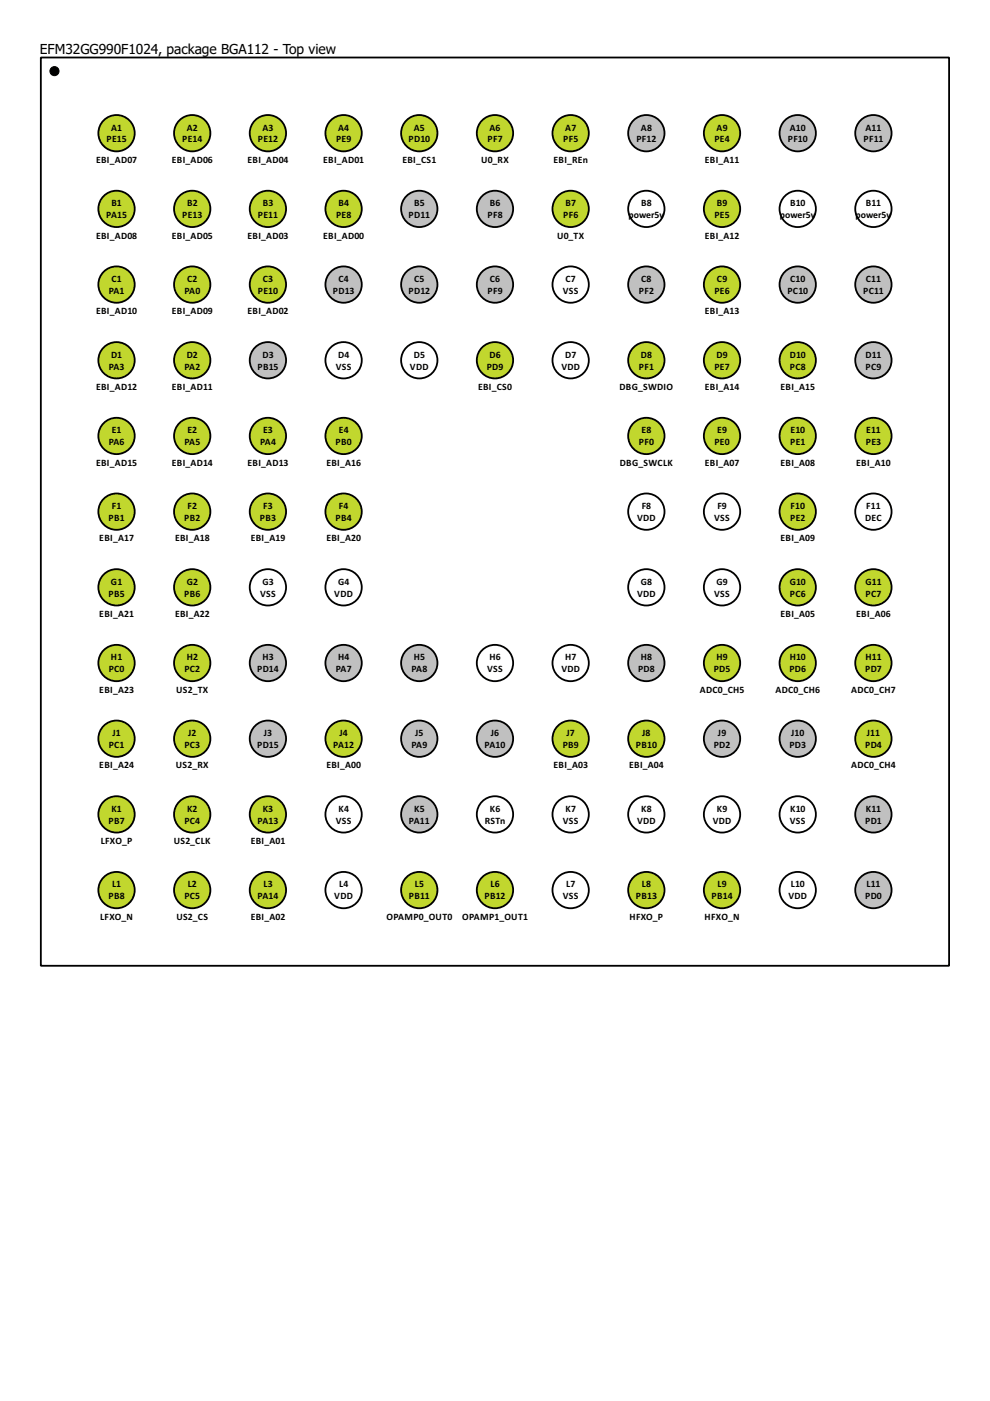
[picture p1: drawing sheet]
<svg xmlns="http://www.w3.org/2000/svg" width="210mm" height="297mm" viewBox="0 0 210 297" stroke-linecap="round" stroke-linejoin="round" font-family="sans-serif">
<path d="M8.7 12.2h192.5v192.6h-192.5z" fill="none" stroke="#000" stroke-width=".39"/>
<g fill="#c1d72e" stroke="#000" stroke-width=".39">
<circle cx="24.7" cy="28.2" r="3.9"/>
<circle cx="40.8" cy="28.2" r="3.9"/>
<circle cx="56.8" cy="28.2" r="3.9"/>
<circle cx="72.8" cy="28.2" r="3.9"/>
<circle cx="88.9" cy="28.2" r="3.9"/>
<circle cx="104.9" cy="28.2" r="3.9"/>
<circle cx="121" cy="28.2" r="3.9"/>
</g>
<circle cx="137" cy="28.2" r="3.9" fill="#c0c0c0" stroke="#000" stroke-width=".39"/>
<circle cx="153.1" cy="28.2" r="3.9" fill="#c1d72e" stroke="#000" stroke-width=".39"/>
<g fill="#c0c0c0" stroke="#000" stroke-width=".39">
<circle cx="169.1" cy="28.2" r="3.9"/>
<circle cx="185.2" cy="28.2" r="3.9"/>
</g>
<g fill="#c1d72e" stroke="#000" stroke-width=".39">
<circle cx="24.7" cy="44.3" r="3.9"/>
<circle cx="40.8" cy="44.3" r="3.9"/>
<circle cx="56.8" cy="44.3" r="3.9"/>
<circle cx="72.8" cy="44.3" r="3.9"/>
</g>
<g fill="#c0c0c0" stroke="#000" stroke-width=".39">
<circle cx="88.9" cy="44.3" r="3.9"/>
<circle cx="104.9" cy="44.3" r="3.9"/>
</g>
<circle cx="121" cy="44.3" r="3.9" fill="#c1d72e" stroke="#000" stroke-width=".39"/>
<circle cx="137" cy="44.3" r="3.9" fill="#fff" stroke="#000" stroke-width=".39"/>
<circle cx="153.1" cy="44.3" r="3.9" fill="#c1d72e" stroke="#000" stroke-width=".39"/>
<g fill="#fff" stroke="#000" stroke-width=".39">
<circle cx="169.1" cy="44.3" r="3.9"/>
<circle cx="185.2" cy="44.3" r="3.9"/>
</g>
<g fill="#c1d72e" stroke="#000" stroke-width=".39">
<circle cx="24.7" cy="60.3" r="3.9"/>
<circle cx="40.8" cy="60.3" r="3.9"/>
<circle cx="56.8" cy="60.3" r="3.9"/>
</g>
<g fill="#c0c0c0" stroke="#000" stroke-width=".39">
<circle cx="72.8" cy="60.3" r="3.9"/>
<circle cx="88.9" cy="60.3" r="3.9"/>
<circle cx="104.9" cy="60.3" r="3.9"/>
</g>
<circle cx="121" cy="60.3" r="3.9" fill="#fff" stroke="#000" stroke-width=".39"/>
<circle cx="137" cy="60.3" r="3.9" fill="#c0c0c0" stroke="#000" stroke-width=".39"/>
<circle cx="153.1" cy="60.3" r="3.9" fill="#c1d72e" stroke="#000" stroke-width=".39"/>
<g fill="#c0c0c0" stroke="#000" stroke-width=".39">
<circle cx="169.1" cy="60.3" r="3.9"/>
<circle cx="185.2" cy="60.3" r="3.9"/>
</g>
<g fill="#c1d72e" stroke="#000" stroke-width=".39">
<circle cx="24.7" cy="76.4" r="3.9"/>
<circle cx="40.8" cy="76.4" r="3.9"/>
</g>
<circle cx="56.8" cy="76.4" r="3.9" fill="#c0c0c0" stroke="#000" stroke-width=".39"/>
<g fill="#fff" stroke="#000" stroke-width=".39">
<circle cx="72.8" cy="76.4" r="3.9"/>
<circle cx="88.9" cy="76.4" r="3.9"/>
</g>
<circle cx="104.9" cy="76.4" r="3.9" fill="#c1d72e" stroke="#000" stroke-width=".39"/>
<circle cx="121" cy="76.4" r="3.9" fill="#fff" stroke="#000" stroke-width=".39"/>
<g fill="#c1d72e" stroke="#000" stroke-width=".39">
<circle cx="137" cy="76.4" r="3.9"/>
<circle cx="153.1" cy="76.4" r="3.9"/>
<circle cx="169.1" cy="76.4" r="3.9"/>
</g>
<circle cx="185.2" cy="76.4" r="3.9" fill="#c0c0c0" stroke="#000" stroke-width=".39"/>
<g fill="#c1d72e" stroke="#000" stroke-width=".39">
<circle cx="24.7" cy="92.4" r="3.9"/>
<circle cx="40.8" cy="92.4" r="3.9"/>
<circle cx="56.8" cy="92.4" r="3.9"/>
<circle cx="72.8" cy="92.4" r="3.9"/>
<circle cx="137" cy="92.4" r="3.9"/>
<circle cx="153.1" cy="92.4" r="3.9"/>
<circle cx="169.1" cy="92.4" r="3.9"/>
<circle cx="185.2" cy="92.4" r="3.9"/>
<circle cx="24.7" cy="108.5" r="3.9"/>
<circle cx="40.8" cy="108.5" r="3.9"/>
<circle cx="56.8" cy="108.5" r="3.9"/>
<circle cx="72.8" cy="108.5" r="3.9"/>
</g>
<g fill="#fff" stroke="#000" stroke-width=".39">
<circle cx="137" cy="108.5" r="3.9"/>
<circle cx="153.1" cy="108.5" r="3.9"/>
</g>
<circle cx="169.1" cy="108.5" r="3.9" fill="#c1d72e" stroke="#000" stroke-width=".39"/>
<circle cx="185.2" cy="108.5" r="3.9" fill="#fff" stroke="#000" stroke-width=".39"/>
<g fill="#c1d72e" stroke="#000" stroke-width=".39">
<circle cx="24.7" cy="124.5" r="3.9"/>
<circle cx="40.8" cy="124.5" r="3.9"/>
</g>
<g fill="#fff" stroke="#000" stroke-width=".39">
<circle cx="56.8" cy="124.5" r="3.9"/>
<circle cx="72.8" cy="124.5" r="3.9"/>
<circle cx="137" cy="124.5" r="3.9"/>
<circle cx="153.1" cy="124.5" r="3.9"/>
</g>
<g fill="#c1d72e" stroke="#000" stroke-width=".39">
<circle cx="169.1" cy="124.5" r="3.9"/>
<circle cx="185.2" cy="124.5" r="3.9"/>
<circle cx="24.7" cy="140.6" r="3.9"/>
<circle cx="40.8" cy="140.6" r="3.9"/>
</g>
<g fill="#c0c0c0" stroke="#000" stroke-width=".39">
<circle cx="56.8" cy="140.6" r="3.9"/>
<circle cx="72.8" cy="140.6" r="3.9"/>
<circle cx="88.9" cy="140.6" r="3.9"/>
</g>
<g fill="#fff" stroke="#000" stroke-width=".39">
<circle cx="104.9" cy="140.6" r="3.9"/>
<circle cx="121" cy="140.6" r="3.9"/>
</g>
<circle cx="137" cy="140.6" r="3.9" fill="#c0c0c0" stroke="#000" stroke-width=".39"/>
<g fill="#c1d72e" stroke="#000" stroke-width=".39">
<circle cx="153.1" cy="140.6" r="3.9"/>
<circle cx="169.1" cy="140.6" r="3.9"/>
<circle cx="185.2" cy="140.6" r="3.9"/>
<circle cx="24.7" cy="156.6" r="3.9"/>
<circle cx="40.8" cy="156.6" r="3.9"/>
</g>
<circle cx="56.8" cy="156.6" r="3.9" fill="#c0c0c0" stroke="#000" stroke-width=".39"/>
<circle cx="72.8" cy="156.6" r="3.9" fill="#c1d72e" stroke="#000" stroke-width=".39"/>
<g fill="#c0c0c0" stroke="#000" stroke-width=".39">
<circle cx="88.9" cy="156.6" r="3.9"/>
<circle cx="104.9" cy="156.6" r="3.9"/>
</g>
<g fill="#c1d72e" stroke="#000" stroke-width=".39">
<circle cx="121" cy="156.6" r="3.9"/>
<circle cx="137" cy="156.6" r="3.9"/>
</g>
<g fill="#c0c0c0" stroke="#000" stroke-width=".39">
<circle cx="153.1" cy="156.6" r="3.9"/>
<circle cx="169.1" cy="156.6" r="3.9"/>
</g>
<g fill="#c1d72e" stroke="#000" stroke-width=".39">
<circle cx="185.2" cy="156.6" r="3.9"/>
<circle cx="24.7" cy="172.7" r="3.9"/>
<circle cx="40.8" cy="172.7" r="3.9"/>
<circle cx="56.8" cy="172.7" r="3.9"/>
</g>
<circle cx="72.8" cy="172.7" r="3.9" fill="#fff" stroke="#000" stroke-width=".39"/>
<circle cx="88.9" cy="172.7" r="3.9" fill="#c0c0c0" stroke="#000" stroke-width=".39"/>
<g fill="#fff" stroke="#000" stroke-width=".39">
<circle cx="104.9" cy="172.7" r="3.9"/>
<circle cx="121" cy="172.7" r="3.9"/>
<circle cx="137" cy="172.7" r="3.9"/>
<circle cx="153.1" cy="172.7" r="3.9"/>
<circle cx="169.1" cy="172.7" r="3.9"/>
</g>
<circle cx="185.2" cy="172.7" r="3.9" fill="#c0c0c0" stroke="#000" stroke-width=".39"/>
<g fill="#c1d72e" stroke="#000" stroke-width=".39">
<circle cx="24.7" cy="188.7" r="3.9"/>
<circle cx="40.8" cy="188.7" r="3.9"/>
<circle cx="56.8" cy="188.7" r="3.9"/>
</g>
<circle cx="72.8" cy="188.7" r="3.9" fill="#fff" stroke="#000" stroke-width=".39"/>
<g fill="#c1d72e" stroke="#000" stroke-width=".39">
<circle cx="88.9" cy="188.7" r="3.9"/>
<circle cx="104.9" cy="188.7" r="3.9"/>
</g>
<circle cx="121" cy="188.7" r="3.9" fill="#fff" stroke="#000" stroke-width=".39"/>
<g fill="#c1d72e" stroke="#000" stroke-width=".39">
<circle cx="137" cy="188.7" r="3.9"/>
<circle cx="153.1" cy="188.7" r="3.9"/>
</g>
<circle cx="169.1" cy="188.7" r="3.9" fill="#fff" stroke="#000" stroke-width=".39"/>
<circle cx="185.2" cy="188.7" r="3.9" fill="#c0c0c0" stroke="#000" stroke-width=".39"/>
<circle cx="11.5" cy="15.1" r=".96" fill="#000" stroke="#000" stroke-width=".21"/>
<text font-size="3.5" x="8.5" y="11.4">EFM32GG990F1024, package BGA112 - Top view</text>
<g font-size="2.5">
<text x="23.6" y="27.7">A1</text>
<text x="39.6" y="27.7">A2</text>
<text x="55.7" y="27.7">A3</text>
<text x="71.7" y="27.7">A4</text>
<text x="87.8" y="27.7">A5</text>
<text x="103.8" y="27.7">A6</text>
<text x="119.8" y="27.7">A7</text>
<text x="135.9" y="27.7">A8</text>
<text x="151.9" y="27.7">A9</text>
<text x="167.5" y="27.7">A10</text>
<text x="183.5" y="27.7">A11</text>
<text x="20.4" y="34.5">EBI_AD07</text>
<text x="22.6" y="30.2">PE15</text>
<text x="36.4" y="34.5">EBI_AD06</text>
<text x="38.6" y="30.2">PE14</text>
<text x="52.5" y="34.5">EBI_AD04</text>
<text x="54.7" y="30.2">PE12</text>
<text x="68.5" y="34.5">EBI_AD01</text>
<text x="71.2" y="30.2">PE9</text>
<text x="85.3" y="34.5">EBI_CS1</text>
<text x="86.6" y="30.2">PD10</text>
<text x="102" y="34.5">U0_RX</text>
<text x="103.4" y="30.2">PF7</text>
<text x="117.3" y="34.5">EBI_REn</text>
<text x="119.4" y="30.2">PF5</text>
<text x="134.9" y="30.2">PF12</text>
<text x="149.4" y="34.5">EBI_A11</text>
<text x="151.5" y="30.2">PE4</text>
<text x="167" y="30.2">PF10</text>
<text x="183.1" y="30.2">PF11</text>
<text x="22.5" y="46.3">PA15</text>
<text x="23.6" y="43.7">B1</text>
<text x="38.6" y="46.3">PE13</text>
<text x="39.7" y="43.7">B2</text>
<text x="54.7" y="46.3">PE11</text>
<text x="55.7" y="43.7">B3</text>
<text x="71.2" y="46.3">PE8</text>
<text x="71.8" y="43.7">B4</text>
<text x="86.6" y="46.3">PD11</text>
<text x="87.8" y="43.7">B5</text>
<text x="103.4" y="46.3">PF8</text>
<text x="103.8" y="43.7">B6</text>
<text x="119.4" y="46.3">PF6</text>
<text x="119.9" y="43.7">B7</text>
<text x="133.3" y="46.3">power5v</text>
<text x="135.9" y="43.7">B8</text>
<text x="151.5" y="46.3">PE5</text>
<text x="152" y="43.7">B9</text>
<text x="165.4" y="46.3">power5v</text>
<text x="167.5" y="43.7">B10</text>
<text x="181.4" y="46.3">power5v</text>
<text x="183.6" y="43.7">B11</text>
<text x="20.4" y="50.6">EBI_AD08</text>
<text x="36.4" y="50.6">EBI_AD05</text>
<text x="52.5" y="50.6">EBI_AD03</text>
<text x="68.5" y="50.6">EBI_AD00</text>
<text x="118.1" y="50.6">U0_TX</text>
<text x="149.4" y="50.6">EBI_A12</text>
<text x="23.6" y="59.8">C1</text>
<text x="39.7" y="59.8">C2</text>
<text x="55.7" y="59.8">C3</text>
<text x="71.8" y="59.8">C4</text>
<text x="87.8" y="59.8">C5</text>
<text x="103.9" y="59.8">C6</text>
<text x="119.9" y="59.8">C7</text>
<text x="136" y="59.8">C8</text>
<text x="152" y="59.8">C9</text>
<text x="167.5" y="59.8">C10</text>
<text x="183.6" y="59.8">C11</text>
<text x="23" y="62.3">PA1</text>
<text x="39.1" y="62.3">PA0</text>
<text x="54.7" y="62.3">PE10</text>
<text x="70.6" y="62.3">PD13</text>
<text x="86.6" y="62.3">PD12</text>
<text x="103.4" y="62.3">PF9</text>
<text x="119.3" y="62.3">VSS</text>
<text x="135.5" y="62.3">PF2</text>
<text x="151.5" y="62.3">PE6</text>
<text x="167" y="62.3">PC10</text>
<text x="183" y="62.3">PC11</text>
<text x="20.4" y="66.6">EBI_AD10</text>
<text x="36.4" y="66.6">EBI_AD09</text>
<text x="52.5" y="66.6">EBI_AD02</text>
<text x="149.4" y="66.6">EBI_A13</text>
<text x="23.5" y="75.8">D1</text>
<text x="39.6" y="75.8">D2</text>
<text x="55.6" y="75.8">D3</text>
<text x="71.7" y="75.8">D4</text>
<text x="87.7" y="75.8">D5</text>
<text x="103.8" y="75.8">D6</text>
<text x="119.8" y="75.8">D7</text>
<text x="135.9" y="75.8">D8</text>
<text x="151.9" y="75.8">D9</text>
<text x="167.5" y="75.8">D10</text>
<text x="183.5" y="75.8">D11</text>
<text x="20.4" y="82.7">EBI_AD12</text>
<text x="23" y="78.3">PA3</text>
<text x="36.4" y="82.7">EBI_AD11</text>
<text x="39.1" y="78.3">PA2</text>
<text x="54.6" y="78.3">PB15</text>
<text x="71.2" y="78.3">VSS</text>
<text x="86.9" y="78.3">VDD</text>
<text x="101.4" y="82.7">EBI_CS0</text>
<text x="103.2" y="78.3">PD9</text>
<text x="119" y="78.3">VDD</text>
<text x="131.3" y="82.7">DBG_SWDIO</text>
<text x="135.5" y="78.3">PF1</text>
<text x="149.4" y="82.7">EBI_A14</text>
<text x="151.5" y="78.3">PE7</text>
<text x="165.5" y="82.7">EBI_A15</text>
<text x="167.5" y="78.3">PC8</text>
<text x="183.5" y="78.3">PC9</text>
<text x="23" y="94.4">PA6</text>
<text x="23.7" y="91.9">E1</text>
<text x="39.1" y="94.4">PA5</text>
<text x="39.7" y="91.9">E2</text>
<text x="55.1" y="94.4">PA4</text>
<text x="55.8" y="91.9">E3</text>
<text x="71.2" y="94.4">PB0</text>
<text x="71.8" y="91.9">E4</text>
<text x="135.5" y="94.4">PF0</text>
<text x="136" y="91.9">E8</text>
<text x="151.5" y="94.4">PE0</text>
<text x="152.1" y="91.9">E9</text>
<text x="167.5" y="94.4">PE1</text>
<text x="167.6" y="91.9">E10</text>
<text x="183.6" y="94.4">PE3</text>
<text x="183.6" y="91.9">E11</text>
<text x="20.4" y="98.7">EBI_AD15</text>
<text x="36.4" y="98.7">EBI_AD14</text>
<text x="52.5" y="98.7">EBI_AD13</text>
<text x="69.2" y="98.7">EBI_A16</text>
<text x="131.4" y="98.7">DBG_SWCLK</text>
<text x="149.4" y="98.7">EBI_A07</text>
<text x="165.5" y="98.7">EBI_A08</text>
<text x="181.5" y="98.7">EBI_A10</text>
<text x="23.7" y="107.9">F1</text>
<text x="39.8" y="107.9">F2</text>
<text x="55.8" y="107.9">F3</text>
<text x="71.9" y="107.9">F4</text>
<text x="136" y="107.9">F8</text>
<text x="152.1" y="107.9">F9</text>
<text x="167.6" y="107.9">F10</text>
<text x="183.7" y="107.9">F11</text>
<text x="23" y="110.4">PB1</text>
<text x="39.1" y="110.4">PB2</text>
<text x="55.1" y="110.4">PB3</text>
<text x="71.2" y="110.4">PB4</text>
<text x="135.1" y="110.4">VDD</text>
<text x="151.4" y="110.4">VSS</text>
<text x="167.5" y="110.4">PE2</text>
<text x="183.4" y="110.4">DEC</text>
<text x="21.1" y="114.8">EBI_A17</text>
<text x="37.1" y="114.8">EBI_A18</text>
<text x="53.2" y="114.8">EBI_A19</text>
<text x="69.2" y="114.8">EBI_A20</text>
<text x="165.5" y="114.8">EBI_A09</text>
<text x="23.5" y="124">G1</text>
<text x="39.6" y="124">G2</text>
<text x="55.6" y="124">G3</text>
<text x="71.7" y="124">G4</text>
<text x="135.9" y="124">G8</text>
<text x="151.9" y="124">G9</text>
<text x="167.4" y="124">G10</text>
<text x="183.5" y="124">G11</text>
<text x="21.1" y="130.8">EBI_A21</text>
<text x="23" y="126.5">PB5</text>
<text x="37.1" y="130.8">EBI_A22</text>
<text x="39.1" y="126.5">PB6</text>
<text x="55.1" y="126.5">VSS</text>
<text x="70.9" y="126.5">VDD</text>
<text x="135.1" y="126.5">VDD</text>
<text x="151.4" y="126.5">VSS</text>
<text x="165.5" y="130.8">EBI_A05</text>
<text x="167.5" y="126.5">PC6</text>
<text x="181.5" y="130.8">EBI_A06</text>
<text x="183.5" y="126.5">PC7</text>
<text x="23.1" y="142.5">PC0</text>
<text x="23.5" y="140">H1</text>
<text x="39.1" y="142.5">PC2</text>
<text x="39.6" y="140">H2</text>
<text x="54.5" y="142.5">PD14</text>
<text x="55.6" y="140">H3</text>
<text x="71.2" y="142.5">PA7</text>
<text x="71.7" y="140">H4</text>
<text x="87.2" y="142.5">PA8</text>
<text x="87.7" y="140">H5</text>
<text x="103.3" y="142.5">VSS</text>
<text x="103.8" y="140">H6</text>
<text x="119" y="142.5">VDD</text>
<text x="119.8" y="140">H7</text>
<text x="135.3" y="142.5">PD8</text>
<text x="135.9" y="140">H8</text>
<text x="151.3" y="142.5">PD5</text>
<text x="151.9" y="140">H9</text>
<text x="167.4" y="142.5">PD6</text>
<text x="167.4" y="140">H10</text>
<text x="183.4" y="142.5">PD7</text>
<text x="183.5" y="140">H11</text>
<text x="21.1" y="146.9">EBI_A23</text>
<text x="37.4" y="146.9">US2_TX</text>
<text x="148.4" y="146.9">ADC0_CH5</text>
<text x="164.4" y="146.9">ADC0_CH6</text>
<text x="180.5" y="146.9">ADC0_CH7</text>
<text x="23.1" y="158.6">PC1</text>
<text x="23.9" y="156.1">J1</text>
<text x="39.1" y="158.6">PC3</text>
<text x="39.9" y="156.1">J2</text>
<text x="54.5" y="158.6">PD15</text>
<text x="55.9" y="156.1">J3</text>
<text x="70.7" y="158.6">PA12</text>
<text x="72" y="156.1">J4</text>
<text x="87.2" y="158.6">PA9</text>
<text x="88" y="156.1">J5</text>
<text x="102.8" y="158.6">PA10</text>
<text x="104.1" y="156.1">J6</text>
<text x="119.3" y="158.6">PB9</text>
<text x="120.1" y="156.1">J7</text>
<text x="134.8" y="158.6">PB10</text>
<text x="136.2" y="156.1">J8</text>
<text x="151.3" y="158.6">PD2</text>
<text x="152.2" y="156.1">J9</text>
<text x="167.4" y="158.6">PD3</text>
<text x="167.8" y="156.1">J10</text>
<text x="183.4" y="158.6">PD4</text>
<text x="183.8" y="156.1">J11</text>
<text x="21.1" y="162.9">EBI_A24</text>
<text x="37.3" y="162.9">US2_RX</text>
<text x="69.2" y="162.9">EBI_A00</text>
<text x="117.3" y="162.9">EBI_A03</text>
<text x="133.4" y="162.9">EBI_A04</text>
<text x="180.5" y="162.9">ADC0_CH4</text>
<text x="23.6" y="172.1">K1</text>
<text x="39.7" y="172.1">K2</text>
<text x="55.7" y="172.1">K3</text>
<text x="71.8" y="172.1">K4</text>
<text x="87.8" y="172.1">K5</text>
<text x="103.9" y="172.1">K6</text>
<text x="119.9" y="172.1">K7</text>
<text x="136" y="172.1">K8</text>
<text x="152" y="172.1">K9</text>
<text x="167.5" y="172.1">K10</text>
<text x="183.6" y="172.1">K11</text>
<text x="21.4" y="178.9">LFXO_P</text>
<text x="23" y="174.6">PB7</text>
<text x="36.9" y="178.9">US2_CLK</text>
<text x="39.1" y="174.6">PC4</text>
<text x="53.2" y="178.9">EBI_A01</text>
<text x="54.6" y="174.6">PA13</text>
<text x="71.2" y="174.6">VSS</text>
<text x="86.7" y="174.6">PA11</text>
<text x="102.8" y="174.6">RSTn</text>
<text x="119.3" y="174.6">VSS</text>
<text x="135.1" y="174.6">VDD</text>
<text x="151.1" y="174.6">VDD</text>
<text x="167.5" y="174.6">VSS</text>
<text x="183.4" y="174.6">PD1</text>
<text x="23" y="190.7">PB8</text>
<text x="23.8" y="188.2">L1</text>
<text x="39.1" y="190.7">PC5</text>
<text x="39.8" y="188.2">L2</text>
<text x="54.6" y="190.7">PA14</text>
<text x="55.8" y="188.2">L3</text>
<text x="70.9" y="190.7">VDD</text>
<text x="71.9" y="188.2">L4</text>
<text x="86.7" y="190.7">PB11</text>
<text x="87.9" y="188.2">L5</text>
<text x="102.7" y="190.7">PB12</text>
<text x="104" y="188.2">L6</text>
<text x="119.3" y="190.7">VSS</text>
<text x="120" y="188.2">L7</text>
<text x="134.8" y="190.7">PB13</text>
<text x="136.1" y="188.2">L8</text>
<text x="150.9" y="190.7">PB14</text>
<text x="152.1" y="188.2">L9</text>
<text x="167.2" y="190.7">VDD</text>
<text x="167.7" y="188.2">L10</text>
<text x="183.4" y="190.7">PD0</text>
<text x="183.7" y="188.2">L11</text>
<text x="21.2" y="195">LFXO_N</text>
<text x="37.4" y="195">US2_CS</text>
<text x="53.2" y="195">EBI_A02</text>
<text x="81.9" y="195">OPAMP0_OUT0</text>
<text x="98" y="195">OPAMP1_OUT1</text>
<text x="133.5" y="195">HFXO_P</text>
<text x="149.4" y="195">HFXO_N</text>
</g>
</svg>
